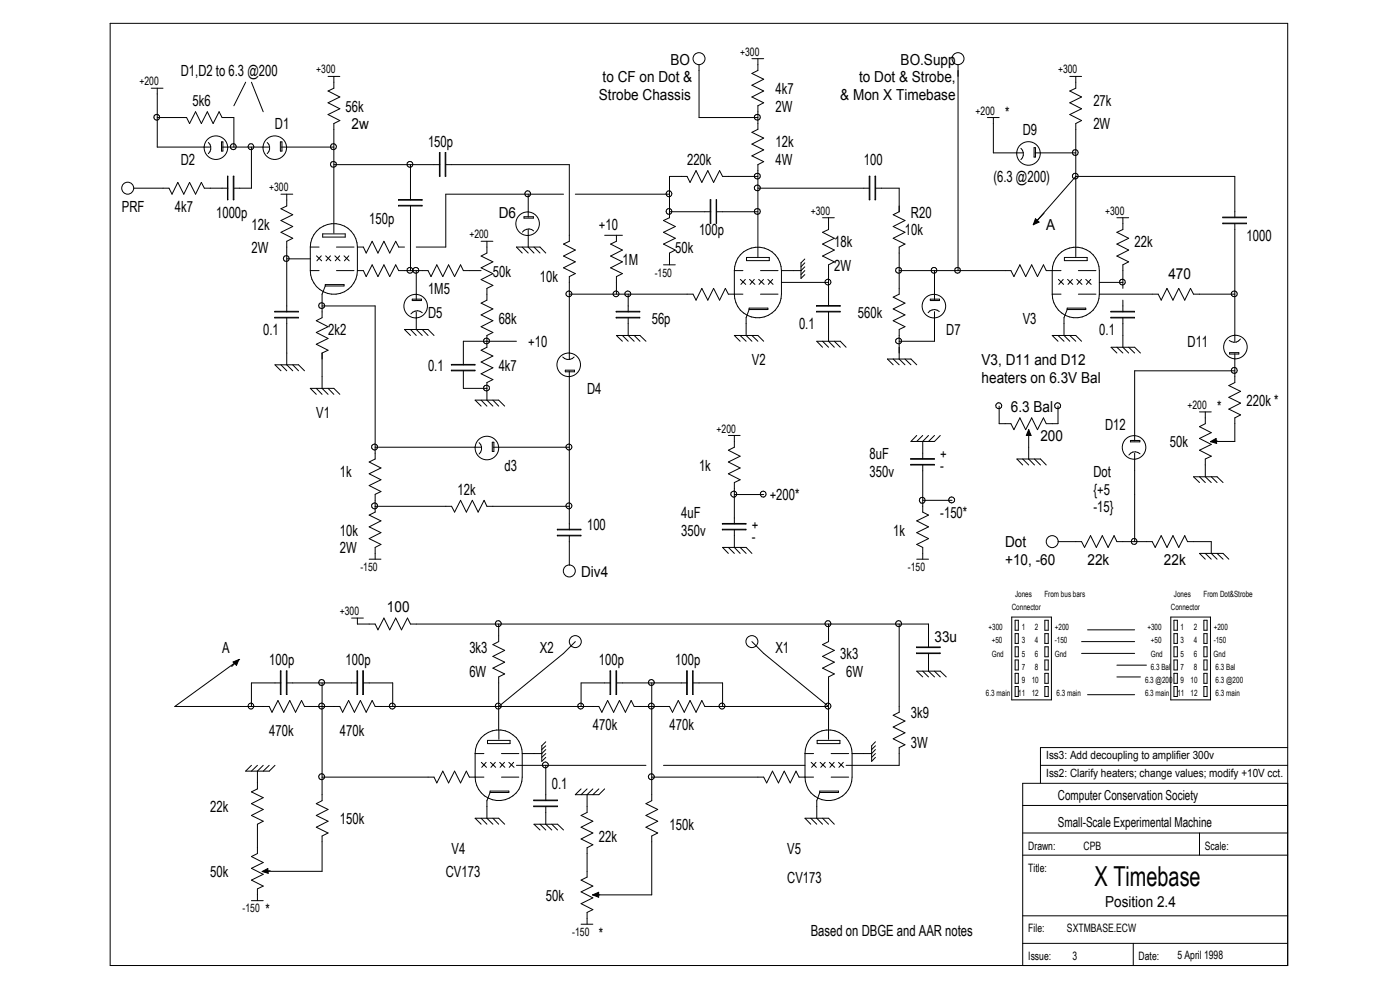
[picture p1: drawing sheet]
<svg xmlns="http://www.w3.org/2000/svg" width="297mm" height="210mm" viewBox="0 0 297 210" stroke-linecap="round" stroke-linejoin="round" font-family="sans-serif">
<g fill="none" stroke="#000" stroke-width=".21">
<path d="M23.4 5h249.8v199.8h-249.8zM32.1 18.7h2.5M33.4 18.7v12.5h11.2M52.1 17.4l-2.5 5M53.3 17.4l2.5 6.3M69.6 16.2h2.5M70.8 16.2v2.5l-1.2 .6 2.5 1.3-2.5 1.2 2.5 1.3-2.5 1.2 2.5 1.3-1.3 .6v21.2M148.3 13.7v11.2h12.5M159.5 12.4h2.5M160.8 12.4v2.5l-1.3 .7 2.5 1.2-2.5 1.3 2.5 1.2-2.5 1.3 2.5 1.2-1.2 .6v5l-1.3 .7 2.5 1.2-2.5 1.3 2.5 1.2-2.5 1.3 2.5 1.2-1.2 .6v17.5M203.2 13.7v43.7M226.9 16.2h2.5"/>
<path d="M228.2 16.2v2.5l-1.3 .6 2.5 1.3-2.5 1.2 2.5 1.3-2.5 1.2 2.5 1.3-1.2 .6v26.2M28.4 39.9h7.5l.6 1.3 1.2-2.5 1.3 2.5 1.2-2.5 1.3 2.5 1.2-2.5 .6 1.2h5M33.4 24.9h6.2l.6 1.3 1.3-2.5 1.2 2.5 1.3-2.5 1.2 2.5 1.3-2.5 .6 1.2h2.5v6.3M44.2 30.2a1.58 1.58 0 0 1 0 2.4M47 30.1h.3v1.9h-.3zM47.2 31.2h9.9M48.3 37.4v5zM49.5 37.4h.1v5h-.1zM53.3 31.2v8.7h-3.7M56.7 30.2a1.58 1.58 0 0 1 0 2.4M59.5 30.1h.3v1.9h-.3zM59.7 31.2h11.1"/>
<path d="M70.8 34.9h22.5M87.1 34.9v7.5M93.2 32.4h.1v5h-.1zM94.4 32.4h.2v5h-.2zM94.6 34.9h26.2v16.3l-1.3 .6 2.5 1.2-2.5 1.3 2.5 1.2-2.5 1.3 2.5 1.2-1.2 .7v17.5M160.8 39.9h23.7M160.8 37.4h-7.5l-.6-1.2-1.3 2.5-1.2-2.5-1.3 2.5-1.2-2.5-1.3 2.5-.6-1.3h-3.8v8.8l-1.2 .6 2.5 1.2-2.5 1.3 2.5 1.2-2.5 1.3 2.5 1.2-1.3 .7v2.5M184.4 37.4h.1v5h-.1zM185.6 37.4h.2v5h-.2zM185.8 39.9h5v5l-1.3 .7 2.5 1.2-2.5 1.2 2.5 1.3-2.5 1.2 2.5 1.3-1.2 .6v10l-1.3 .6 2.5 1.3-2.5 1.2 2.5 1.3-2.5 1.2 2.5 1.3-1.2 .6v6.3l1.2 1.2M209.5 24.9h2.5M210.7 24.9v7.5h6.3"/>
<path d="M216.6 31.5a1.64 1.64 0 0 1 0 2.4M219.4 31.3h.3v2h-.3zM219.6 32.4h8.6M59.6 41.2h2.5M60.8 41.2v2.5l-1.2 .6 2.5 1.3-2.5 1.2 2.5 1.2-2.5 1.3 2.5 1.2-1.3 .7v15M60.8 54.9h5M65.8 57.4h1.9M65.8 52.4h1.9M65.8 57.4a5 5 0 0 0 5 5 5 5 0 0 0 5-5M65.8 52.4a5 5 0 0 1 5-5 5 5 0 0 1 5 5M65.8 52.4v5M67.1 54.3l1.1 1"/>
<path d="M68.2 54.3l-1 1M68.5 49.6h4.7v.7h-4.7zM69.1 54.3l1.1 1M70.1 54.3l-.9 1M70.8 47.5v1.9M71 54.3l1.1 1M71.4 57.4h3.7M71.4 52.4h3.7M72.1 54.3l-1 1M73 54.3l1.1 1M74 54.3l-.9 1M75.8 52.4v5"/>
<path d="M75.8 57.4h1.3l.6 1.3 1.3-2.5 1.2 2.5 1.2-2.5 1.3 2.5 1.2-2.5 .7 1.2h6.2l.6 1.3 1.3-2.5 1.2 2.5 1.3-2.5 1.2 2.5 1.3-2.5 .6 1.2h3.8M75.8 52.4h1.3l.6 1.3 1.3-2.5 1.2 2.5 1.2-2.5 1.3 2.5 1.2-2.5 .7 1.2h1.2M84.5 42.3h5v.2h-5zM84.5 43.6h5v.1h-5zM87.1 43.7v13.7M88.3 57.4v6.1M102.1 51.2h2.5M103.3 51.2v2.5l-1.2 .6 2.5 1.2-2.5 1.3 2.5 1.2-2.5 1.3 2.5 1.2-1.3 .7v2.5l-1.2 .6 2.5 1.2-2.5 1.3 2.5 1.2-2.5 1.3 2.5 1.2-1.3 .7v2.5l-1.2 .6 2.5 1.2-2.5 1.3 2.5 1.2-2.5 1.3 2.5 1.2-1.3 .7v3.7l1.3 1.2M110.8 53.7l-1.2-1.3h5l1.2 1.3M110.8 52.4l1.3 1.3M111.2 46h2v.3h-2zM112.1 41.2v4.9"/>
<path d="M112.1 48.7v3.7l1.2 1.3M113.2 49a1.57 1.57 0 0 0-2.4 .2M113.3 52.4l1.3 1.3M119.5 41.2h-24.9v11.2h-6.3M122 41.2h20M128.3 49.9h3.7M130.8 49.9v1.3l-1.3 .6 2.5 1.2-2.5 1.3 2.5 1.2-2.5 1.3 2.5 1.2-1.2 .7v3.7M140.8 56.2h2.5M142 44.9h8.8M150.7 42.4h.1v5h-.1zM151.9 42.4l.1 5zM152 44.9h8.8"/>
<path d="M155.8 57.4h1.8M155.8 57.4v5a5 5 0 0 0 5 5 5 5 0 0 0 5-5v-5M155.8 57.4a5 5 0 0 1 5-5 5 5 0 0 1 5 5M157.1 59.3l1.1 1M158.1 59.3l-.9 1M158.4 54.6h4.8v.7h-4.8zM159 59.3l1.1 1M160 59.3l-.9 1M160.8 52.5v1.9M161 59.3l1.1 1M161.3 57.4h3.8M162 59.3l-1 1"/>
<path d="M162.9 59.3l1.1 1M163.9 59.3l-.9 1M165.8 59.9h10M170.7 56.6l-.8 .8h-4.1M170.7 54.9l-.8 .9v3.3l.8-.8M170.7 57.4l-.8 .9M170.7 55.8l-.8 .8M174.5 46.2h2.5M175.8 46.2v2.5l-1.3 .6 2.5 1.2-2.5 1.3 2.5 1.2-2.5 1.3 2.5 1.2-1.2 .7v8.7M190.8 57.4h23.7l.6 1.3 1.3-2.5 1.2 2.5 1.3-2.5 1.2 2.5 1.3-2.5 .6 1.2h3.1M198.2 57.4v6.1M219.7 46.4l.7 .7-1.2 .6z"/>
<path d="M221.5 45.2l-2.3 2.5M224.5 59.3l1.1 1M225.6 59.3l-1 1M225.8 54.6h4.8v.7h-4.8zM226.5 59.3l1.1 1M227.5 59.3l-.9 1M228.2 52.5v1.9M228.4 59.3l1.1 1M228.8 57.4h3.7M229.4 59.3l-.9 1M230.3 59.3l1.2 1M231.4 59.3l-.9 1"/>
<path d="M233.2 59.9h5M236.9 46.2h2.5M238.2 46.2v2.5l-1.3 .6 2.5 1.2-2.5 1.3 2.5 1.2-2.5 1.3 2.5 1.2-1.2 .7v5M259.4 47.3h5v.2h-5zM259.4 46.1h5v.1h-5zM262 46.2v-8.8h-33.8l-8.7 10M262 47.4v25M58.3 67.3h5v.1h-5zM58.3 66h5v.2h-5zM59.6 78.7l-1.3-1.3h5l1.3 1.3M59.6 77.4l1.2 1.3M60.8 67.4v10l1.3 1.3"/>
<path d="M62.1 77.4l1.2 1.3M68.3 64.9h11.3v32.5l-1.3 .6 2.5 1.3-2.5 1.2 2.5 1.3-2.5 1.2 2.5 1.3-1.2 .6v3.7l-1.3 .7 2.5 1.2-2.5 1.3 2.5 1.2-2.5 1.3 2.5 1.2-1.2 .6v2.5M69 60.7l-.7 1.7v5l-1.2 .6 2.5 1.3-2.5 1.2 2.5 1.3-2.5 1.2 2.5 1.3-1.3 .6v7.5l1.3 1.3M69 60.4h4v.3h-4zM87.1 71.2l-1.3-1.3h5l1.3 1.3M87.1 69.9l1.2 1.3M87.5 63.5h1.9v.3h-1.9zM88.3 66.2v3.7l1.3 1.3M89.6 69.9l1.2 1.3M89.6 66.3a1.61 1.61 0 0 0-2.4 .3M95.8 78.5h5v.2h-5zM95.8 77.3h5v.1h-5z"/>
<path d="M98.3 78.7v3.7h5M109.6 72.4h-11.3v5M119.4 75.7a1.64 1.64 0 0 0 2.4 0M119.9 78.5h2v.4h-2zM120.8 78.7v33.7M120.8 62.4h26.2l.7 1.3 1.2-2.5 1.3 2.5 1.2-2.5 1.3 2.5 1.2-2.5 .6 1.2h3.1M130.7 67.3h5v.1h-5zM130.7 66h5v.2h-5zM132 72.4l-1.2-1.2h5l1.2 1.2M132 71.2l1.3 1.2M133.3 62.4v3.8M133.3 67.4v3.8l1.2 1.2"/>
<path d="M134.5 71.2l1.3 1.2M157 72.4l-1.2-1.2h5l1.2 1.2M157 71.2l1.3 1.2M158.9 65.7l-.6 1.7v3.8l1.2 1.2M158.9 65.4h4v.3h-4zM159.5 71.2l1.3 1.2M161.3 62.4h3.8M173.2 64.8h5v.1h-5zM173.2 66h5v.2h-5zM174.5 73.7l-1.2-1.3h5l1.2 1.3M174.5 72.4l1.3 1.3M175.8 66.2v6.2l1.2 1.3"/>
<path d="M177 72.4l1.3 1.3M189.5 77.4l-1.2-1.2h5l1.2 1.2M189.5 76.2l1.3 1.2M192 76.2l1.3 1.2M197.4 63.5h1.9v.3h-1.9zM198.2 66.2v6.2h-7.4M199.3 66.1a1.57 1.57 0 0 0-2.4 .2M223.2 62.4h1.9M223.2 62.4v-5a5 5 0 0 1 5-5 5 5 0 0 1 5 5v5M223.2 62.4a5 5 0 0 0 5 5 5 5 0 0 0 5-5M224.5 72.4l-1.3-1.2h5l1.2 1.2M224.5 71.2l1.2 1.2"/>
<path d="M226.4 65.7l-.7 1.7v3.8l1.2 1.2M226.4 65.4h3.9v.3h-3.9zM226.9 71.2l1.3 1.2M228.8 62.4h3.7M233.2 62.4h12.5l.6 1.3 1.3-2.5 1.2 2.5 1.3-2.5 1.2 2.5 1.3-2.5 .6 1.2h8.8M235.7 67.3h5v.1h-5zM235.7 66h5v.2h-5zM236.9 74.9l-1.2-1.2h5l1.2 1.2M236.9 73.7l1.3 1.2M238.2 63.7v2.5M238.2 67.4v6.3l1.2 1.2M239.4 73.7l1.3 1.2"/>
<path d="M260.9 74.8h1.9v.3h-1.9zM262 75v6.2l-1.3 .6 2.5 1.2-2.5 1.3 2.5 1.2-2.5 1.3 2.5 1.2-1.2 .6v5h-5M262 78.7h-21.3v14.8M263.1 71.9a1.57 1.57 0 0 1-2.3 .3M67.1 83.7l-1.3-1.3h5l1.3 1.3M67.1 82.4l1.2 1.3M69.6 82.4l1.2 1.3M79.6 94.9h22.5M101.6 93.9a1.64 1.64 0 0 1 0 2.4M102.1 86.1l-1.3-1.2h5l1.3 1.2M102.1 84.9l1.2 1.2M104.4 93.8h.4v2h-.4z"/>
<path d="M104.6 84.9l1.2 1.2M104.6 94.9h16.2M154.5 92.4h2.5M155.8 92.4v2.5l-1.3 .6 2.5 1.3-2.5 1.2 2.5 1.3-2.5 1.2 2.5 1.3-1.2 .6v8.7M193.2 97.3h5v.1h-5zM193.2 98.5h5v.1h-5zM194.5 92.4l-1.2 1.2h4.9l1.3-1.2M195.7 98.6v10l1.3 .7-2.5 1.2 2.5 1.3-2.5 1.2 2.5 1.3-2.5 1.2 1.2 .6v2.5M195.7 92.4l-1.2 1.2M197 92.4l-1.3 1.2v3.8M198.2 92.4l-1.2 1.2M212 86.1v3.8h2.5l.6 1.2 1.3-2.5 1.2 2.5 1.3-2.5 1.2 2.5 1.3-2.5 .6 1.3h2.5v-3.8"/>
<path d="M217 98.6l-1.3-1.2h5l1.3 1.2M217 97.4l1.2 1.2M218.2 91.1l.5 1.3h-1zM218.2 91.1v6.3l1.3 1.2M219.5 97.4l1.2 1.2M239.8 93.4h2v.3h-2zM240.7 96.1v18.8M241.9 96.3a1.57 1.57 0 0 0-2.4 .2M254.5 87.4h2.5M255.7 87.4v2.5l-1.2 .6 2.5 1.3-2.5 1.2 2.5 1.3-2.5 1.2 2.5 1.3-1.3 .6v3.7l1.3 1.3M256.8 93.7l1.2-.7 .1 1.1zM258.2 93.5l-1.4 .2"/>
<path d="M78.3 118.6h2.5M79.6 107.4h16.2l.6 1.2 1.3-2.5 1.2 2.5 1.3-2.5 1.2 2.5 1.3-2.5 .6 1.3h17.5M118.2 112.3h5v.1h-5zM118.2 113.5h5v.2h-5zM120.8 113.6v6.3M153.2 112.3h5v.1h-5zM153.2 111h5v.2h-5zM154.5 117.4l-1.2-1.3h5l1.2 1.3M154.5 116.1l1.3 1.3M155.8 112.4v3.7l1.2 1.3M155.8 104.9h6.2M157 116.1l1.3 1.3"/>
<path d="M194.5 118.6h2.5M195.7 106.1h6.3M224.5 114.9h4.9l.7 1.2 1.3-2.5 1.2 2.5 1.2-2.5 1.3 2.5 1.2-2.5 .6 1.3h7.5l.7 1.2 1.2-2.5 1.3 2.5 1.2-2.5 1.3 2.5 1.2-2.5 .6 1.3h5.1v2.5l1.2 1.2M254.5 102.4l-1.3-1.3h5l1.3 1.3M254.5 101.1l1.2 1.3M255.7 118.6l-1.2-1.2h5l1.2 1.2M255.7 117.4l1.3 1.2M257 101.1l1.2 1.3M258.2 117.4l1.3 1.2M50.7 139.9l-1.6 1.5M74.6 131.1h2.5M75.8 131.1v1.3h3.8l.6 1.2 1.2-2.5 1.3 2.5 1.2-2.5 1.3 2.5 1.2-2.5 .7 1.3h109.9v5"/>
<path d="M105.8 132.4v3.7l-1.2 .6 2.5 1.3-2.5 1.2 2.5 1.3-2.5 1.2 2.5 1.3-1.3 .6v11.3M122 136.1l-2.5 2.5-13.7 11.3M159.5 136.1l2.5 2.5 13.8 11.3h-26.3l-.6-1.3-1.2 2.5-1.3-2.5-1.2 2.5-1.3-2.5-1.2 2.5-.7-1.2h-7.5l-.6-1.3-1.2 2.5-1.3-2.5-1.2 2.5-1.3-2.5-1.2 2.5-.7-1.2h-47.4l-.6-1.3-1.3 2.5-1.2-2.5-1.3 2.5-1.2-2.5-1.3 2.5-.6-1.2h-7.5l-.6-1.3-1.3 2.5-1.2-2.5-1.3 2.5-1.2-2.5-1.3 2.5-.6-1.2h-20l13.7-10M175.8 132.4v3.7l-1.3 .6 2.5 1.3-2.5 1.2 2.5 1.3-2.5 1.2 2.5 1.3-1.2 .6v13.2M190.8 132.4v18.7l-1.3 .6 2.5 1.3-2.5 1.2 2.5 1.2-2.5 1.3 2.5 1.3-1.2 .6v3.7h-11.3M194.4 138.5h5v.1h-5zM194.4 137.2h5v.2h-5zM197 138.6v3.8l1.2 1.2M214.6 130.9h8.5v17.6h-8.5zM215.3 140h.7v2.1h-.7zM215.3 137.2h.7v2.1h-.7zM215.3 134.4h.7v2.1h-.7z"/>
<path d="M215.3 131.6h.7v2.1h-.7zM221.7 140h.7v2.1h-.7zM221.7 137.2h.7v2.1h-.7zM221.7 134.4h.7v2.1h-.7zM221.7 131.6h.7v2.1h-.7zM229.4 138.6h11.3M229.4 136.1h11.3M230.7 133.6h10M248.4 130.9h8.4v17.6h-8.4zM249 131.6h.8v2.1h-.8zM249 134.4h.8v2.1h-.8zM249 137.2h.8v2.1h-.8z"/>
<path d="M249 140h.8v2.1h-.8zM255.4 131.6h.7v2.1h-.7zM255.4 134.4h.7v2.1h-.7zM255.4 137.2h.7v2.1h-.7zM255.4 140h.7v2.1h-.7zM49.4 140.4l1.3-.5-.5 1.2zM59.5 142.3h.1v5h-.1zM59.6 144.9h-6.3v5M60.7 142.3h.2v5h-.2zM60.8 144.9h15M68.3 144.9v24.9l-1.2 .7 2.5 1.2-2.5 1.3 2.5 1.2-2.5 1.3 2.5 1.2-1.3 .6v7.5h-12.5M75.7 142.3h.2v5h-.2z"/>
<path d="M77 142.3h.1v5h-.1zM77.1 144.9h6.2v5M100.8 159.9h1.9M100.8 159.9v4.9a5 5 0 0 0 5 5 5 5 0 0 0 5-5v-4.9M100.8 159.9a5 5 0 0 1 5-5.1 5 5 0 0 1 5 5.1M103.4 157.1h4.8v.6h-4.8zM105.8 154.9v1.9M106.4 159.9h3.7M115.8 159l-.9 .9h-4.1M115.8 157.4l-.9 .8v3.3l.9-.8M115.8 159.9l-.9 .8M115.8 158.2l-.9 .8"/>
<path d="M129.4 142.3h.1v5h-.1zM129.5 144.9h-6.2v5M130.7 142.3h.1v5h-.1zM130.8 144.9h15M138.3 144.9v24.9l-1.3 .7 2.5 1.2-2.5 1.3 2.5 1.2-2.5 1.3 2.5 1.2-1.2 .6v12.5h-12.6M145.7 142.3h.1v5h-.1zM146.9 142.3l.1 5zM147 144.9h6.3v5M170.8 159.9h1.8M170.8 159.9v4.9a5 5 0 0 0 5 5 5 5 0 0 0 5-5v-4.9M170.8 159.9a5 5 0 0 1 5-5.1 5 5 0 0 1 5 5.1M173.4 157.1h4.8v.6h-4.8z"/>
<path d="M176.3 159.9h3.7M185.7 159l-.8 .9h-4.1M185.7 157.4l-.8 .8v3.3l.8-.8M185.7 159.9l-.8 .8M185.7 158.2l-.8 .8M195.7 143.6l-1.2-1.2h5l1.2 1.2M195.7 142.4l1.3 1.2M198.2 142.4l1.3 1.2M215.3 145.6h.7v2.1h-.7zM215.3 142.8h.7v2.1h-.7zM221.7 145.6h.7v2.1h-.7zM221.7 142.8h.7v2.1h-.7z"/>
<path d="M230.7 147.4h10M236.9 143.6h5M236.9 141.1h6.3M249 145.6h.8v2.1h-.8zM249 142.8h.8v2.1h-.8zM255.4 142.8h.7v2.1h-.7zM255.4 145.6h.7v2.1h-.7zM273.2 158.6h-52.5v7.5M53.3 162.3l-1.2 1.3h5l1.2-1.3M54.6 162.3l-1.3 1.3M55.8 162.3l-1.2 1.3v3.7l-1.3 .7 2.5 1.2-2.5 1.3 2.5 1.2-2.5 1.3 2.5 1.2-1.2 .6v6.3l-1.3 .6 2.5 1.3-2.5 1.2 2.5 1.3-2.5 1.2 2.5 1.3-1.2 .6v2.5M57.1 162.3l-1.3 1.3"/>
<path d="M68.3 164.8h23.8l.6 1.3 1.2-2.5 1.3 2.5 1.2-2.5 1.3 2.5 1.2-2.5 .7 1.2h3.1M102.1 174.8l-1.3-1.2h5l1.3 1.2M102.1 173.6l1.2 1.2M102.1 161.7l1.1 1.1M103.1 161.7l-.9 1.1M104 168.1l-.7 1.7v3.8l1.3 1.2M104 167.8h3.9v.3h-3.9zM104.1 161.7l1.1 1.1M104.6 173.6l1.2 1.2M105.1 161.7l-1 1.1M106 161.7l1.1 1.1M106.4 164.8h3.7"/>
<path d="M107 161.7l-.9 1.1M107.9 161.7l1.2 1.1M109 161.7l-1 1.1M109.6 162.3h27.4M113.2 171h5v.1h-5zM113.2 169.7h5v.1h-5zM114.6 176.1l-1.3-1.3h5l1.2 1.3M114.6 174.8l1.2 1.3M115.8 162.3v7.5M115.8 171.1v3.7l1.3 1.3M117.1 174.8l1.2 1.3M123.3 167.3l-1.3 1.3h5l1.3-1.3"/>
<path d="M124.5 167.3l-1.2 1.3M125.8 167.3l-1.3 1.3v3.7l-1.2 .7 2.5 1.2-2.5 1.3 2.5 1.2-2.5 1.3 2.5 1.2-1.3 .6v6.3l-1.2 .6 2.5 1.3-2.5 1.2 2.5 1.3-2.5 1.2 2.5 1.3-1.3 .5v2.5M127 167.3l-1.2 1.3M138.3 164.8h23.7l.6 1.3 1.3-2.5 1.2 2.5 1.3-2.5 1.2 2.5 1.3-2.5 .6 1.2h3.1M140.8 162.3h30M172 174.8l-1.2-1.2h5l1.2 1.2M172 173.6l1.3 1.2M172.1 161.7l1.1 1.1M173.1 161.7l-.9 1.1M173.9 168.1l-.6 1.7v3.8l1.2 1.2M173.9 167.8h4v.3h-4zM174 161.7l1.1 1.1"/>
<path d="M174.5 173.6l1.3 1.2M175 161.7l-.9 1.1M175.9 161.7l1.2 1.1M176.3 164.8h3.7M177 161.7l-.9 1.1M177.9 161.7l1.1 1.1M178.9 161.7l-.9 1.1M217 176.7h56.2M217 170.9h56.2M220.7 162.3h52.5M254.5 176.7v4.7M273.2 166.2h-56.2v38.6"/>
<path d="M53.3 191.1h2.5M55.6 184.9l1.2-.7 .1 1.1zM57.3 184.7l-1.7 .2M123.3 196h2.5M125.7 189.8l1.3-.5v1zM217 194.3h56.2M217 181.4h56.2M217 200.1h56.2M240.4 200.1v4.7"/>
<circle cx="148.3" cy="12.4" r="1.27"/>
<circle cx="203.2" cy="12.4" r="1.27"/>
<circle cx="27.1" cy="39.9" r="1.27"/>
<circle cx="33.3" cy="24.9" r=".62"/>
<circle cx="45.8" cy="31.3" r="2.5"/>
<circle cx="49.5" cy="31.1" r=".63"/>
<circle cx="53.2" cy="31.1" r=".62"/>
<circle cx="58.3" cy="31.3" r="2.5"/>
<circle cx="70.7" cy="31.1" r=".63"/>
<circle cx="70.7" cy="34.8" r=".63"/>
<circle cx="87" cy="34.8" r=".63"/>
<circle cx="160.7" cy="24.9" r=".63"/>
<circle cx="160.7" cy="37.3" r=".63"/>
<circle cx="160.7" cy="39.8" r=".63"/>
<circle cx="218.2" cy="32.5" r="2.5"/>
<circle cx="228.1" cy="37.4" r=".62"/>
<circle cx="228.1" cy="32.4" r=".62"/>
<circle cx="60.7" cy="54.8" r=".62"/>
<circle cx="87" cy="57.3" r=".62"/>
<circle cx="88.2" cy="57.3" r=".62"/>
<circle cx="111.9" cy="47.5" r="2.5"/>
<circle cx="112" cy="41.1" r=".62"/>
<circle cx="141.9" cy="44.9" r=".62"/>
<circle cx="141.9" cy="41.1" r=".62"/>
<circle cx="160.7" cy="44.8" r=".63"/>
<circle cx="175.6" cy="59.8" r=".63"/>
<circle cx="190.6" cy="57.3" r=".63"/>
<circle cx="198.1" cy="57.3" r=".62"/>
<circle cx="203.1" cy="57.3" r=".62"/>
<circle cx="238.1" cy="59.8" r=".62"/>
<circle cx="68.2" cy="64.8" r=".63"/>
<circle cx="88.2" cy="64.9" r="2.5"/>
<circle cx="103.2" cy="72.3" r=".63"/>
<circle cx="120.6" cy="77.4" r="2.5"/>
<circle cx="120.7" cy="62.3" r=".63"/>
<circle cx="130.7" cy="62.3" r=".63"/>
<circle cx="133.2" cy="62.3" r=".63"/>
<circle cx="190.6" cy="72.3" r=".63"/>
<circle cx="198.1" cy="64.9" r="2.5"/>
<circle cx="261.8" cy="78.6" r=".63"/>
<circle cx="261.8" cy="62.3" r=".63"/>
<circle cx="262.1" cy="73.6" r="2.5"/>
<circle cx="79.5" cy="94.8" r=".64"/>
<circle cx="103.2" cy="82.3" r=".63"/>
<circle cx="103.3" cy="95" r="2.5"/>
<circle cx="120.7" cy="94.8" r=".64"/>
<circle cx="211.9" cy="86.1" r=".63"/>
<circle cx="224.4" cy="86.1" r=".63"/>
<circle cx="240.6" cy="94.9" r="2.5"/>
<circle cx="79.5" cy="107.3" r=".64"/>
<circle cx="120.7" cy="107.3" r=".64"/>
<circle cx="155.7" cy="104.8" r=".64"/>
<circle cx="161.9" cy="104.8" r=".63"/>
<circle cx="195.6" cy="106.1" r=".63"/>
<circle cx="201.9" cy="106.1" r=".63"/>
<circle cx="223.2" cy="114.9" r="1.27"/>
<circle cx="240.6" cy="114.9" r=".62"/>
<circle cx="105.7" cy="132.3" r=".63"/>
<circle cx="120.8" cy="121.1" r="1.27"/>
<circle cx="122" cy="136.1" r="1.27"/>
<circle cx="159.5" cy="136.1" r="1.27"/>
<circle cx="175.6" cy="132.3" r=".63"/>
<circle cx="190.6" cy="132.3" r=".63"/>
<circle cx="53.2" cy="149.8" r=".62"/>
<circle cx="68.2" cy="144.8" r=".63"/>
<circle cx="68.2" cy="149.8" r=".63"/>
<circle cx="83.2" cy="149.8" r=".63"/>
<circle cx="105.7" cy="149.8" r=".63"/>
<circle cx="123.2" cy="149.8" r=".63"/>
<circle cx="138.2" cy="149.8" r=".63"/>
<circle cx="138.2" cy="144.8" r=".63"/>
<circle cx="153.2" cy="149.8" r=".63"/>
<circle cx="175.6" cy="149.8" r=".63"/>
<circle cx="68.2" cy="164.8" r=".63"/>
<circle cx="115.7" cy="162.3" r=".63"/>
<circle cx="138.2" cy="164.8" r=".63"/>
</g>
<path d="M219.7 46.4l.7 .7-1.2 .6zM218.2 91.1l.5 1.3h-1zM256.8 93.7l1.2-.7 .1 1.1zM49.4 140.4l1.3-.5-.5 1.2zM55.6 184.9l1.2-.7 .1 1.1zM125.7 189.8l1.3-.5v1z" fill="#000"/>
<text font-size="5.8" x="232.2" y="188">X Timebase</text>
<g font-size="3.3">
<text x="38.4" y="16.2">D1,D2 to 6.3 @200</text>
<text x="40.9" y="22.4">5k6</text>
<text x="73.3" y="23.7">56k</text>
<text x="164.5" y="19.9">4k7</text>
<text x="164.5" y="23.7">2W</text>
<text x="231.9" y="22.4">27k</text>
<text x="58.3" y="27.4">D1</text>
<text x="213.2" y="24.9">*</text>
<text x="217" y="28.7">D9</text>
<text x="231.9" y="27.4">2W</text>
<text x="38.4" y="34.9">D2</text>
<text x="90.8" y="31.2">150p</text>
<text x="145.8" y="34.9">220k</text>
<text x="164.5" y="31.2">12k</text>
<text x="164.5" y="34.9">4W</text>
<text x="183.3" y="34.9">100</text>
<text x="210.7" y="38.7">(6.3 @200)</text>
<text x="25.9" y="44.9">PRF</text>
<text x="37.1" y="44.9">4k7</text>
<text x="45.8" y="46.2">1000p</text>
<text x="78.3" y="47.4">150p</text>
<text x="193.3" y="46.2">R20</text>
<text x="53.3" y="48.7">12k</text>
<text x="53.3" y="53.7">2W</text>
<text x="127" y="48.7">+10</text>
<text x="143.3" y="53.7">50k</text>
<text x="148.3" y="49.9">100p</text>
<text x="177" y="52.4">18k</text>
<text x="192" y="49.9">10k</text>
<text x="240.7" y="52.4">22k</text>
<text x="264.5" y="51.2">1000</text>
<text x="104.6" y="58.7">50k</text>
<text x="114.6" y="59.9">10k</text>
<text x="132" y="56.2">1M</text>
<text x="177" y="57.4">2W</text>
<text x="90.8" y="62.4">1M5</text>
<text x="55.8" y="71.2">0.1</text>
<text x="69.6" y="71.2">2k2</text>
<text x="90.8" y="67.4">D5</text>
<text x="105.8" y="68.7">68k</text>
<text x="138.3" y="68.7">56p</text>
<text x="169.5" y="69.9">0.1</text>
<text x="182" y="67.4">560k</text>
<text x="200.7" y="71.2">D7</text>
<text x="217" y="68.7">V3</text>
<text x="233.2" y="71.2">0.1</text>
<text x="112.1" y="73.7">+10</text>
<text x="159.5" y="77.4">V2</text>
<text x="251.9" y="73.7">D11</text>
<text x="90.8" y="78.7">0.1</text>
<text x="105.8" y="78.7">4k7</text>
<text x="124.5" y="83.7">D4</text>
<text x="67.1" y="88.6">V1</text>
<text x="258.2" y="87.4">*</text>
<text x="264.5" y="86.1">220k *</text>
<text x="234.4" y="91.1">D12</text>
<text x="248.2" y="94.9">50k</text>
<text x="72.1" y="101.1">1k</text>
<text x="107.1" y="99.9">d3</text>
<text x="148.3" y="99.9">1k</text>
<text x="184.5" y="101.1">350v</text>
<text x="184.5" y="97.4">8uF</text>
<text x="199.5" y="97.4">+</text>
<text x="199.5" y="99.9">-</text>
<text x="231.9" y="101.1">Dot</text>
<text x="97.1" y="104.9">12k</text>
<text x="163.3" y="106.1">+200*</text>
<text x="231.9" y="104.9">{+5</text>
<text x="72.1" y="113.6">10k</text>
<text x="124.5" y="112.4">100</text>
<text x="144.5" y="113.6">350v</text>
<text x="144.5" y="109.9">4uF</text>
<text x="159.5" y="112.4">+</text>
<text x="189.5" y="113.6">1k</text>
<text x="199.5" y="109.9">-150*</text>
<text x="231.9" y="108.6">-15}</text>
<text x="72.1" y="117.4">2W</text>
<text x="159.5" y="114.9">-</text>
<text x="47.1" y="138.6">A</text>
<text x="57.1" y="141.1">100p</text>
<text x="73.3" y="141.1">100p</text>
<text x="99.6" y="143.6">6W</text>
<text x="99.6" y="138.6">3k3</text>
<text x="114.6" y="138.6">X2</text>
<text x="127" y="141.1">100p</text>
<text x="143.3" y="141.1">100p</text>
<text x="164.5" y="138.6">X1</text>
<text x="178.3" y="139.9">3k3</text>
<text x="179.5" y="143.6">6W</text>
<text x="125.8" y="154.9">470k</text>
<text x="142" y="154.9">470k</text>
<text x="193.3" y="152.4">3k9</text>
<text x="57.1" y="156.1">470k</text>
<text x="72.1" y="156.1">470k</text>
<text x="193.3" y="158.6">3W</text>
<text x="117.1" y="167.3">0.1</text>
<text x="44.6" y="172.3">22k</text>
<text x="72.1" y="174.8">150k</text>
<text x="127" y="178.6">22k</text>
<text x="142" y="176.1">150k</text>
<text x="95.8" y="181.1">V4</text>
<text x="167" y="181.1">V5</text>
<text x="44.6" y="186.1">50k</text>
<text x="94.6" y="186.1">CV173</text>
<text x="115.8" y="191.1">50k</text>
<text x="167" y="187.3">CV173</text>
<text x="56.3" y="194.1">*</text>
<text x="127" y="199.1">*</text>
<text x="172" y="198.5">Based on DBGE and AAR notes</text>
</g>
<g font-size="3.2">
<text x="127.8" y="17.4">to CF on Dot &amp;</text>
<text x="142.2" y="13.7">BO</text>
<text x="182.3" y="17.4">to Dot &amp; Strobe,</text>
<text x="191.1" y="13.7">BO.Supp</text>
<text x="127" y="21.2">Strobe Chassis</text>
<text x="178.3" y="21.2">&amp; Mon X Timebase</text>
<text x="74.6" y="27.4">2w</text>
<text x="105.8" y="46.2">D6</text>
<text x="222" y="48.7">A</text>
<text x="247.9" y="59.2">470</text>
<text x="208.2" y="77.4">V3, D11 and D12</text>
<text x="208.2" y="81.2">heaters on 6.3V Bal</text>
<text x="214.5" y="87.4">6.3 Bal</text>
<text x="220.7" y="93.6">200</text>
<text x="213.2" y="116.1">Dot</text>
<text x="213.2" y="119.9">+10, -60</text>
<text x="230.7" y="119.9">22k</text>
<text x="246.9" y="119.9">22k</text>
<text x="123.3" y="122.4">Div4</text>
<text x="82.1" y="129.9">100</text>
<text x="198.2" y="136.1">33u</text>
<text x="234.4" y="192.3">Position 2.4</text>
</g>
<g font-size="2.9">
<text x="224.4" y="169.7">Computer Conservation Society</text>
<text x="224.4" y="175.5">Small-Scale Experimental Machine</text>
</g>
<g font-size="2.5">
<text x="157" y="11.8">+300</text>
<text x="67.1" y="15.6">+300</text>
<text x="224.5" y="15.6">+300</text>
<text x="29.6" y="18.1">+200</text>
<text x="207" y="24.3">+200</text>
<text x="57.1" y="40.6">+300</text>
<text x="172" y="45.6">+300</text>
<text x="234.4" y="45.6">+300</text>
<text x="99.6" y="50.5">+200</text>
<text x="138.9" y="58.7">-150</text>
<text x="251.9" y="86.8">+200</text>
<text x="152" y="91.8">+200</text>
<text x="76.5" y="121.1">-150</text>
<text x="192.6" y="121.1">-150</text>
<text x="72.1" y="130.5">+300</text>
<text x="218.1" y="180.2">Drawn:</text>
<text x="218.1" y="184.9">Title:</text>
<text x="229.9" y="180.2">CPB</text>
<text x="255.6" y="180.2">Scale:</text>
<text x="51.5" y="193.5">-150</text>
<text x="218.1" y="197.8">File:</text>
<text x="226.4" y="197.8">SXTMBASE.ECW</text>
<text x="121.4" y="198.5">-150</text>
<text x="218.1" y="203.6">Issue:</text>
<text x="227.5" y="203.6">3</text>
<text x="241.6" y="203.6">Date:</text>
<text x="249.8" y="203.4">5 April 1998</text>
</g>
<g font-size="2.4">
<text x="222" y="161.1">Iss3: Add decoupling to amplifier 300v</text>
<text x="222" y="164.8">Iss2: Clarify heaters; change values; modify +10V cct.</text>
</g>
<g font-size="1.8">
<text x="214.6" y="129.5">Connector</text>
<text x="215.3" y="126.7">Jones</text>
<text x="221.6" y="126.7">From bus bars</text>
<text x="248.4" y="129.5">Connector</text>
<text x="249" y="126.7">Jones</text>
<text x="255.3" y="126.7">From Dot&amp;Strobe</text>
<text x="209.7" y="133.7">+300</text>
<text x="210.4" y="136.5">+50</text>
<text x="216.7" y="133.7">1</text>
<text x="216.7" y="136.5">3</text>
<text x="219.5" y="133.7">2</text>
<text x="219.5" y="136.5">4</text>
<text x="223.8" y="133.7">+200</text>
<text x="223.8" y="136.5">-150</text>
<text x="243.4" y="133.7">+300</text>
<text x="244.1" y="136.5">+50</text>
<text x="250.4" y="133.7">1</text>
<text x="250.4" y="136.5">3</text>
<text x="253.3" y="133.7">2</text>
<text x="253.3" y="136.5">4</text>
<text x="257.5" y="133.7">+200</text>
<text x="257.5" y="136.5">-150</text>
<text x="210.4" y="139.3">Gnd</text>
<text x="216.7" y="139.3">5</text>
<text x="216.7" y="142.1">7</text>
<text x="219.5" y="139.3">6</text>
<text x="219.5" y="142.1">8</text>
<text x="223.8" y="139.3">Gnd</text>
<text x="244.1" y="142.1">6.3 Bal</text>
<text x="244.1" y="139.3">Gnd</text>
<text x="250.4" y="139.3">5</text>
<text x="250.4" y="142.1">7</text>
<text x="253.3" y="139.3">6</text>
<text x="253.3" y="142.1">8</text>
<text x="257.5" y="139.3">Gnd</text>
<text x="257.9" y="142.1">6.3 Bal</text>
<text x="209.2" y="147.7">6.3 main</text>
<text x="216" y="147.7">11</text>
<text x="216.7" y="144.9">9</text>
<text x="218.9" y="147.7">12</text>
<text x="218.9" y="144.9">10</text>
<text x="224.2" y="147.7">6.3 main</text>
<text x="242.9" y="144.9">6.3 @200</text>
<text x="242.9" y="147.7">6.3 main</text>
<text x="249.8" y="147.7">11</text>
<text x="250.4" y="144.9">9</text>
<text x="252.6" y="147.7">12</text>
<text x="252.6" y="144.9">10</text>
<text x="257.9" y="144.9">6.3 @200</text>
<text x="257.9" y="147.7">6.3 main</text>
</g>
</svg>
